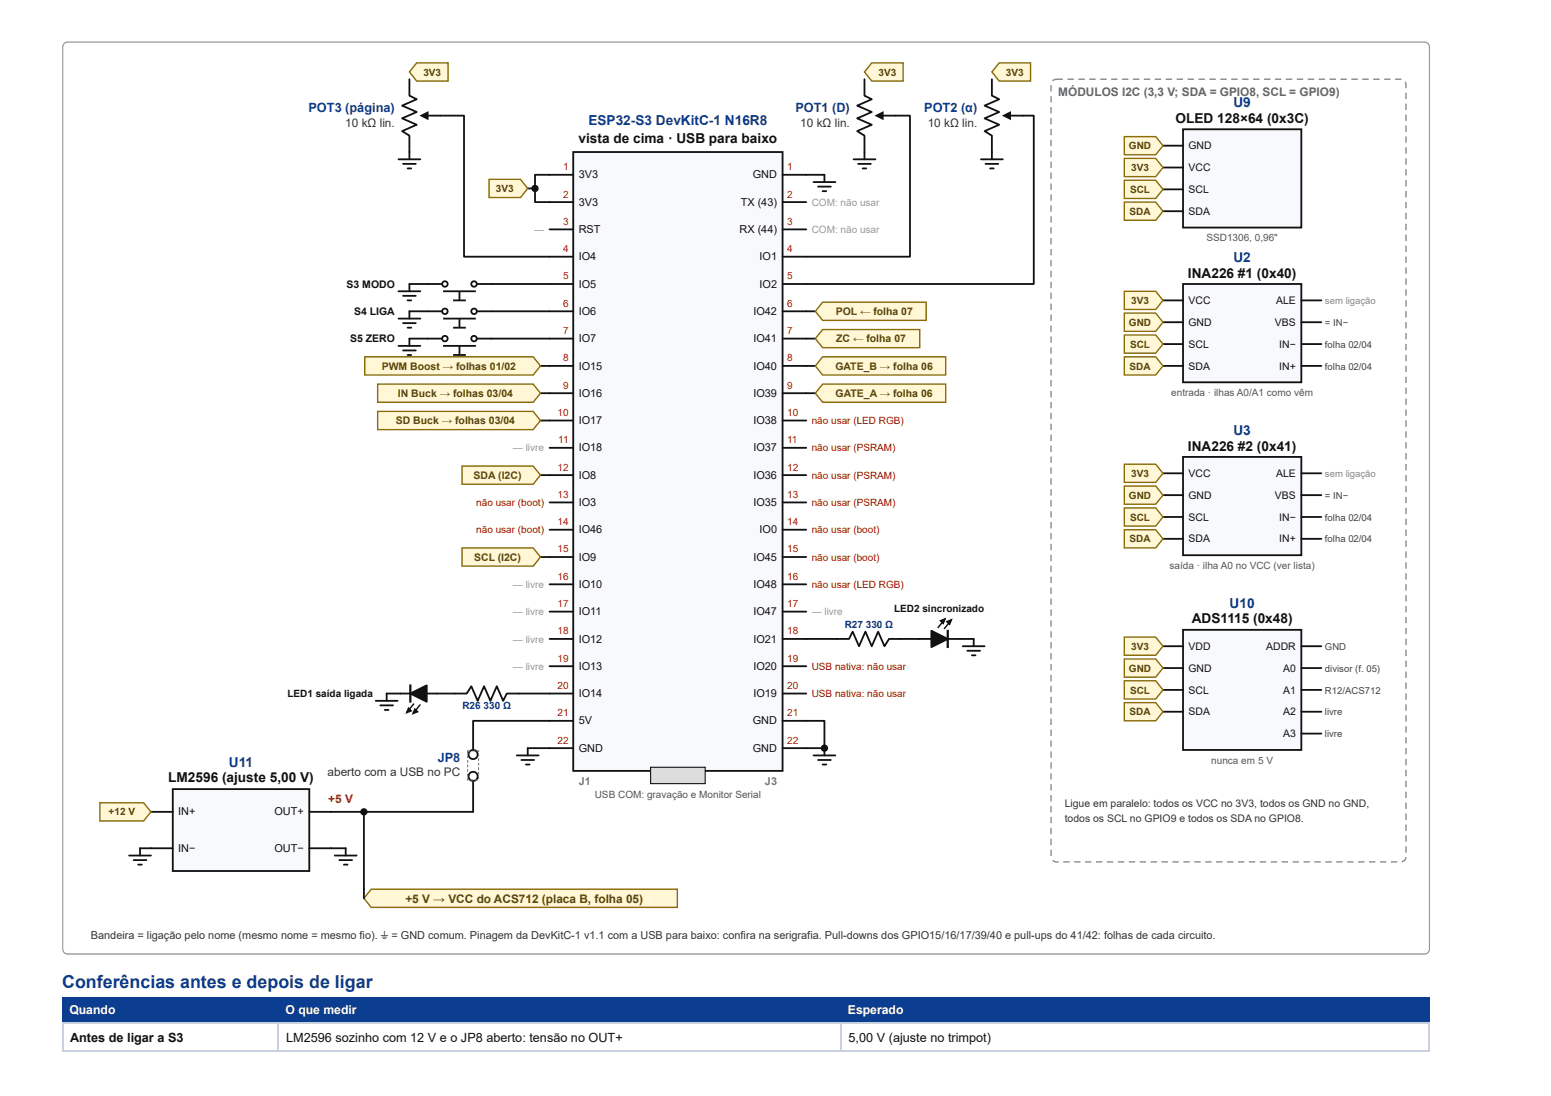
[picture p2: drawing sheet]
<svg xmlns="http://www.w3.org/2000/svg" width="297mm" height="210mm" viewBox="0 0 297 210" stroke-linecap="round" stroke-linejoin="round" font-family="sans-serif">
<path d="M12.3 8.3l.7-.2h259.8a.95 .95 0 0 1 .9 .9v172.7a.95 .95 0 0 1-.9 1h-259.8a.95 .95 0 0 1-1-1v-172.7z" fill="none" stroke="#999" stroke-width=".26"/>
<g fill="#0b3d91">
<path d="M11.9 191h41.5v5.1h-41.5z"/>
<path d="M53.4 191h107.7v5.1h-107.7z"/>
<path d="M161.1 191h112.7v5.1h-112.7z"/>
</g>
<path d="M11.9 195.9h261.9M12 195.8v5.5M53.3 195.8v5.5M161 195.8v5.5M273.7 195.8v5.5M11.9 201.2h261.9" fill="none" stroke="#c9d1de" stroke-width=".26"/>
<path d="M12.2 8.2h261.4v174.3h-261.4z" fill="#fff"/>
<path d="M109.8 29.1h40.1v118.5h-40.1z" fill="#f7f9fc"/>
<g fill="none" stroke="#111" stroke-width=".35">
<path d="M105.2 33.5h4.6M105.2 38.7h4.6M109.8 29.1h40.1v118.5h-40.1zM149.9 33.5h4.5M149.9 38.7h4.5M105.2 43.9h4.6M105.2 49.2h4.6M105.2 54.4h4.6M105.2 59.6h4.6M149.9 43.9h4.5M149.9 49.2h4.5M149.9 54.4h4.5"/>
<path d="M149.9 59.6h4.5M105.2 64.8h4.6M105.2 70.1h4.6M105.2 75.3h4.6M149.9 64.8h4.5M149.9 70.1h4.5M149.9 75.3h4.5M105.2 80.5h4.6M105.2 85.8h4.6M105.2 91h4.6M105.2 96.2h4.6M149.9 80.5h4.5"/>
<path d="M149.9 85.8h4.5M149.9 91h4.5M149.9 96.2h4.5M105.2 101.4h4.6M105.2 106.7h4.6M105.2 111.9h4.6M105.2 117.1h4.6M149.9 101.4h4.5M149.9 106.7h4.5M149.9 111.9h4.5M149.9 117.1h4.5M105.2 122.4h4.6"/>
<path d="M105.2 127.6h4.6M105.2 132.8h4.6M105.2 138h4.6M149.9 122.4h4.5M149.9 127.6h4.5M149.9 132.8h4.5M149.9 138h4.5M105.2 143.3h4.6M149.9 143.3h4.5"/>
</g>
<path d="M124.6 146.9h10.4v3.2h-10.4z" fill="#ddd"/>
<path d="M124.6 146.9h10.4v3.2h-10.4z" fill="none" stroke="#111" stroke-width=".21"/>
<path d="M105.2 33.5h-2.7v5.2h2.7" fill="none" stroke="#111" stroke-width=".35"/>
<circle cx="102.5" cy="36.1" r=".7" fill="#111"/>
<path d="M101.1 36.1h1.4" fill="none" stroke="#111" stroke-width=".35"/>
<path d="M93.7 34.3h6l1.4 1.8-1.4 1.7h-6z" fill="#fff7d6"/>
<path d="M93.7 34.3h6l1.4 1.8-1.4 1.7h-6z" fill="none" stroke="#8a6d00" stroke-width=".26"/>
<path d="M78.4 15.2v3.1l1.4 .7-2.8 1.2 2.8 1.2-2.8 1.3 2.8 1.2-2.8 1.2 1.4 .9v3.1M81 22.1h3.3" fill="none" stroke="#111" stroke-width=".35"/>
<path d="M80.3 22.1l1.8-.8v1.7z" fill="#111"/>
<path d="M79.8 12h6v3.5h-6l-1.4-1.7z" fill="#fff7d6"/>
<path d="M79.8 12h6v3.5h-6l-1.4-1.7z" fill="none" stroke="#8a6d00" stroke-width=".26"/>
<path d="M76.3 30.5h4.2M77.2 31.4h2.4M78.1 32.3h.7M78.4 29.1v1.4M84.3 22.1h4.6v27.1h16.3M81.9 54.4h3M91.1 54.4h14.1" fill="none" stroke="#111" stroke-width=".35"/>
<circle cx="90.8" cy="54.4" r=".52" fill="#fff"/>
<circle cx="90.8" cy="54.4" r=".52" fill="none" stroke="#111" stroke-width=".35"/>
<circle cx="85.2" cy="54.4" r=".52" fill="#fff"/>
<g fill="none" stroke="#111" stroke-width=".35">
<path d="M76.3 55.8h4.2M77.2 56.7h2.4M78.1 57.5h.7M81.9 54.4h-3.5v1.4M81.9 59.6h3M84.9 55.8h6.2M86.8 57.5h2.4M88 55.8v1.7M91.1 59.6h14.1"/>
<circle cx="85.2" cy="54.4" r=".52"/>
</g>
<circle cx="90.8" cy="59.6" r=".52" fill="#fff"/>
<circle cx="90.8" cy="59.6" r=".52" fill="none" stroke="#111" stroke-width=".35"/>
<circle cx="85.2" cy="59.6" r=".52" fill="#fff"/>
<g fill="none" stroke="#111" stroke-width=".35">
<path d="M81.9 59.6h-3.5v1.4M76.3 61h4.2M77.2 61.9h2.4M78.1 62.8h.7M81.9 64.8h3M84.9 61h6.2M86.8 62.8h2.4M88 61v1.8M91.1 64.8h14.1"/>
<circle cx="85.2" cy="59.6" r=".52"/>
</g>
<circle cx="90.8" cy="64.8" r=".52" fill="#fff"/>
<circle cx="90.8" cy="64.8" r=".52" fill="none" stroke="#111" stroke-width=".35"/>
<circle cx="85.2" cy="64.8" r=".52" fill="#fff"/>
<g fill="none" stroke="#111" stroke-width=".35">
<path d="M76.3 66.2h4.2M77.2 67.1h2.4M78.1 68h.7M81.9 64.8h-3.5v1.4M84.9 66.2h6.2M86.8 68h2.4M88 66.2v1.8M103.5 70.1h1.7"/>
<circle cx="85.2" cy="64.8" r=".52"/>
</g>
<path d="M69.8 68.3h32.3l1.4 1.8-1.4 1.7h-32.3z" fill="#fff7d6"/>
<path d="M69.8 68.3h32.3l1.4 1.8-1.4 1.7h-32.3z" fill="none" stroke="#8a6d00" stroke-width=".26"/>
<path d="M103.5 75.3h1.7" fill="none" stroke="#111" stroke-width=".35"/>
<path d="M72.3 73.6h29.8l1.4 1.7-1.4 1.7h-29.8z" fill="#fff7d6"/>
<path d="M72.3 73.6h29.8l1.4 1.7-1.4 1.7h-29.8z" fill="none" stroke="#8a6d00" stroke-width=".26"/>
<path d="M103.5 80.5h1.7" fill="none" stroke="#111" stroke-width=".35"/>
<path d="M72.3 78.8h29.8l1.4 1.7-1.4 1.8h-29.8z" fill="#fff7d6"/>
<path d="M72.3 78.8h29.8l1.4 1.7-1.4 1.8h-29.8z" fill="none" stroke="#8a6d00" stroke-width=".26"/>
<path d="M76.7 132.8h1.9M81.7 132.8h7.7l.9-1.4 1.2 2.8 1.2-2.8 1.2 2.8 1.2-2.8 1.3 2.8 .7-1.4h8.1" fill="none" stroke="#111" stroke-width=".35"/>
<path d="M78.6 132.8l3.1-1.6v3.2z" fill="#111"/>
<path d="M78.6 132.8l3.1-1.6v3.2z" fill="none" stroke="#111" stroke-width=".35"/>
<path d="M78.6 131.1v3.5" fill="none" stroke="#111" stroke-width=".44"/>
<path d="M80.5 134.9l-1.4 1.8" fill="none" stroke="#111" stroke-width=".28"/>
<path d="M79.4 135.8l.6 .5-.9 .4z" fill="#111"/>
<path d="M79.3 134.7l-1.4 1.8M79.4 135.8l.6 .5-.9 .4z" fill="none" stroke="#111" stroke-width=".28"/>
<path d="M78.2 135.6l.6 .5-.9 .4z" fill="#111"/>
<path d="M78.2 135.6l.6 .5-.9 .4z" fill="none" stroke="#111" stroke-width=".28"/>
<path d="M103.5 91h1.7M72 134.2h4.1M72.8 135.1h2.5M73.7 136h.7M76.7 132.8h-2.7v1.4" fill="none" stroke="#111" stroke-width=".35"/>
<path d="M88.5 89.2h13.6l1.4 1.8-1.4 1.7h-13.6z" fill="#fff7d6"/>
<path d="M88.5 89.2h13.6l1.4 1.8-1.4 1.7h-13.6z" fill="none" stroke="#8a6d00" stroke-width=".26"/>
<path d="M103.5 106.7h1.7" fill="none" stroke="#111" stroke-width=".35"/>
<path d="M88.5 104.9h13.6l1.4 1.8-1.4 1.7h-13.6z" fill="#fff7d6"/>
<path d="M88.5 104.9h13.6l1.4 1.8-1.4 1.7h-13.6z" fill="none" stroke="#8a6d00" stroke-width=".26"/>
<path d="M99 144.7h4.2M99.8 145.5h2.5M100.7 146.4h.7M105.2 143.3h-4.1v1.4" fill="none" stroke="#111" stroke-width=".35"/>
<path d="M33.1 151.1h26.1v15.7h-26.1z" fill="#f7f9fc"/>
<path d="M28.9 155.5h4.2M33.1 151.1h26.1v15.7h-26.1zM59.2 155.5h4.2M28.9 162.4h4.2M59.2 162.4h4.2" fill="none" stroke="#111" stroke-width=".35"/>
<path d="M19.1 153.7h8.4l1.4 1.8-1.4 1.7h-8.4z" fill="#fff7d6"/>
<path d="M19.1 153.7h8.4l1.4 1.8-1.4 1.7h-8.4z" fill="none" stroke="#8a6d00" stroke-width=".26"/>
<path d="M63.4 155.5h27.2M24.7 163.8h4.2M25.6 164.7h2.4M26.5 165.6h.7M28.9 162.4h-2.1v1.4M63.4 162.4h2.8v1.4M64.1 163.8h4.2M65 164.7h2.4M65.9 165.6h.7" fill="none" stroke="#111" stroke-width=".35"/>
<circle cx="69.7" cy="155.5" r=".7" fill="#111"/>
<path d="M69.7 155.5v14.8" fill="none" stroke="#111" stroke-width=".35"/>
<path d="M71.1 170.3h58.6v3.5h-58.6l-1.4-1.8z" fill="#fff7d6"/>
<path d="M71.1 170.3h58.6v3.5h-58.6l-1.4-1.8z" fill="none" stroke="#8a6d00" stroke-width=".26"/>
<path d="M90.6 149.7v5.8M69.7 170.3v1.7" fill="none" stroke="#111" stroke-width=".35"/>
<circle cx="90.6" cy="148.7" r=".87" fill="#fff"/>
<circle cx="90.6" cy="148.7" r=".87" fill="none" stroke="#111" stroke-width=".35"/>
<circle cx="90.6" cy="144.5" r=".87" fill="#fff"/>
<circle cx="90.6" cy="144.5" r=".87" fill="none" stroke="#111" stroke-width=".35"/>
<path d="M90.4 143.7h.6v.2h-.6zM91.3 143.7h.5v.3h-.3l.1-.2v.1h-.3zM91.5 144.3h.3v.5h-.3zM91.5 145.2h.3v.5h-.3zM91.5 146.1h.3v.5h-.3zM91.5 146.9h.3v.6h-.3zM91.5 147.8h.3v.5h-.3zM91.5 148.7h.3v.5h-.3zM91 149.3h.5v.2h-.5zM90.1 149.3h.5v.2h-.5zM89.5 149h.2v.4h-.1l.1-.1v.2h-.2zM89.5 148.2h.2v.5h-.2zM89.5 147.3h.2v.5h-.2zM89.5 146.4h.2v.5h-.2zM89.5 145.5h.2v.6h-.2zM89.5 144.7h.2v.5h-.2zM89.5 143.7h.6v.2h-.5v-.1h.1v.5h-.2z" fill="#777"/>
<path d="M165.5 15.2v3.1l1.4 .7-2.7 1.2 2.7 1.2-2.7 1.3 2.7 1.2-2.7 1.2 1.3 .9v3.1M154.4 33.5h3.5v1.4M155.8 34.9h4.2M156.7 35.7h2.4M157.5 36.6h.7M168.2 22.1h3.3M105.2 138h-14.6v5.6" fill="none" stroke="#111" stroke-width=".35"/>
<path d="M167.5 22.1l1.7-.8v1.7z" fill="#111"/>
<path d="M166.9 12h6.1v3.5h-6.1l-1.4-1.7z" fill="#fff7d6"/>
<path d="M166.9 12h6.1v3.5h-6.1l-1.4-1.7z" fill="none" stroke="#8a6d00" stroke-width=".26"/>
<path d="M189.9 15.2v3.1l1.4 .7-2.7 1.2 2.7 1.2-2.7 1.3 2.7 1.2-2.7 1.2 1.3 .9v3.1M163.5 30.5h4.1M164.3 31.4h2.5M165.2 32.3h.7M165.5 29.1v1.4M171.5 22.1h2.8v27.1h-19.9M192.6 22.1h3.3" fill="none" stroke="#111" stroke-width=".35"/>
<path d="M191.9 22.1l1.7-.8v1.7z" fill="#111"/>
<path d="M191.3 12h6.1v3.5h-6.1l-1.4-1.7z" fill="#fff7d6"/>
<path d="M191.3 12h6.1v3.5h-6.1l-1.4-1.7z" fill="none" stroke="#8a6d00" stroke-width=".26"/>
<path d="M187.9 30.5h4.1M188.7 31.4h2.5M189.6 32.3h.7M189.9 29.1v1.4M195.9 22.1h2.1v32.3h-43.6M154.4 59.6h1.7" fill="none" stroke="#111" stroke-width=".35"/>
<path d="M157.5 57.9h19.9v3.5h-19.9l-1.4-1.8z" fill="#fff7d6"/>
<path d="M157.5 57.9h19.9v3.5h-19.9l-1.4-1.8z" fill="none" stroke="#8a6d00" stroke-width=".26"/>
<path d="M154.4 64.8h1.7" fill="none" stroke="#111" stroke-width=".35"/>
<path d="M157.5 63.1h18.6v3.5h-18.6l-1.4-1.8z" fill="#fff7d6"/>
<path d="M157.5 63.1h18.6v3.5h-18.6l-1.4-1.8z" fill="none" stroke="#8a6d00" stroke-width=".26"/>
<path d="M154.4 70.1h1.7" fill="none" stroke="#111" stroke-width=".35"/>
<path d="M157.5 68.3h23.6v3.5h-23.6l-1.4-1.7z" fill="#fff7d6"/>
<path d="M157.5 68.3h23.6v3.5h-23.6l-1.4-1.7z" fill="none" stroke="#8a6d00" stroke-width=".26"/>
<path d="M154.4 75.3h1.7" fill="none" stroke="#111" stroke-width=".35"/>
<path d="M157.5 73.6h23.6v3.4h-23.6l-1.4-1.7z" fill="#fff7d6"/>
<path d="M157.5 73.6h23.6v3.4h-23.6l-1.4-1.7z" fill="none" stroke="#8a6d00" stroke-width=".26"/>
<path d="M154.4 122.4h8.2l.7-1.4 1.2 2.8 1.2-2.8 1.2 2.8 1.3-2.8 1.2 2.8 .9-1.4h8.1M181.5 122.4h2.3" fill="none" stroke="#111" stroke-width=".35"/>
<path d="M178.4 120.8l3.1 1.6-3.1 1.5z" fill="#111"/>
<path d="M178.4 120.8l3.1 1.6-3.1 1.5z" fill="none" stroke="#111" stroke-width=".35"/>
<path d="M181.5 120.6v3.5" fill="none" stroke="#111" stroke-width=".44"/>
<path d="M181 118.5l-1.4 1.8" fill="none" stroke="#111" stroke-width=".28"/>
<path d="M180.1 118.9l.9-.4-.4 .9z" fill="#111"/>
<path d="M180.1 118.9l.9-.4-.4 .9zM182.2 118.7l-1.4 1.7" fill="none" stroke="#111" stroke-width=".28"/>
<path d="M181.3 119l.9-.3-.4 .9z" fill="#111"/>
<path d="M181.3 119l.9-.3-.4 .9z" fill="none" stroke="#111" stroke-width=".28"/>
<path d="M154.4 138h3.5v5.3h-3.5M183.8 122.4h2.7v1.4M184.4 123.8h4.2M185.2 124.6h2.5M186.1 125.5h.7" fill="none" stroke="#111" stroke-width=".35"/>
<circle cx="157.9" cy="143.3" r=".7" fill="#111"/>
<path d="M155.8 144.7h4.2M156.7 145.5h2.4M157.5 146.4h.7M157.9 143.3v1.4" fill="none" stroke="#111" stroke-width=".35"/>
<path d="M204.4 15h1.2v.3h-1.2zM206.5 15h1.2v.3h-1.2zM208.6 15h1.2v.3h-1.2zM210.7 15h1.2v.3h-1.2zM212.8 15h1.2v.3h-1.2zM214.9 15h1.2v.3h-1.2zM217 15h1.2v.3h-1.2zM219.1 15h1.2v.3h-1.2zM221.1 15h1.3v.3h-1.3zM223.2 15h1.3v.3h-1.3zM225.3 15h1.2v.3h-1.2zM227.4 15h1.2v.3h-1.2zM229.5 15h1.2v.3h-1.2zM231.6 15h1.2v.3h-1.2zM233.7 15h1.2v.3h-1.2zM235.8 15h1.2v.3h-1.2zM237.9 15h1.2v.3h-1.2zM240 15h1.2v.3h-1.2zM242.1 15h1.2v.3h-1.2zM244.1 15h1.3v.3h-1.3zM246.2 15h1.3v.3h-1.3zM248.3 15h1.3v.3h-1.3zM250.4 15h1.2v.3h-1.2zM252.5 15h1.2v.3h-1.2zM254.6 15h1.2v.3h-1.2zM256.7 15h1.2v.3h-1.2zM258.8 15h1.2v.3h-1.2zM260.9 15h1.2v.3h-1.2zM263 15h1.2v.3h-1.2zM265.1 15h1.2v.3h-1.2zM267.2 15l1.2 .1-.1 .2h-1.1zM269 15.8l.2-.2 .1 .2 .1 1.1h-.3zM269.1 17.8h.3v1.2h-.3zM269.1 19.8h.3v1.3h-.3zM269.1 21.9h.3v1.3h-.3zM269.1 24h.3v1.2h-.3zM269.1 26.1h.3v1.2h-.3zM269.1 28.2h.3v1.2h-.3zM269.1 30.3h.3v1.2h-.3zM269.1 32.4h.3v1.2h-.3zM269.1 34.5h.3v1.2h-.3zM269.1 36.6h.3v1.2h-.3zM269.1 38.7h.3v1.2h-.3zM269.1 40.8h.3v1.2h-.3zM269.1 42.9h.3v1.2h-.3zM269.1 44.9h.3v1.3h-.3zM269.1 47h.3v1.3h-.3zM269.1 49.1h.3v1.2h-.3zM269.1 51.2h.3v1.2h-.3zM269.1 53.3h.3v1.2h-.3zM269.1 55.4h.3v1.2h-.3zM269.1 57.5h.3v1.2h-.3zM269.1 59.6h.3v1.2h-.3zM269.1 61.7h.3v1.2h-.3zM269.1 63.8h.3v1.2h-.3zM269.1 65.9h.3v1.2h-.3zM269.1 68h.3v1.2h-.3zM269.1 70h.3v1.3h-.3zM269.1 72.1h.3v1.3h-.3zM269.1 74.2h.3v1.2h-.3zM269.1 76.3h.3v1.2h-.3zM269.1 78.4h.3v1.2h-.3zM269.1 80.5h.3v1.2h-.3zM269.1 82.6h.3v1.2h-.3zM269.1 84.7h.3v1.2h-.3zM269.1 86.8h.3v1.2h-.3zM269.1 88.9h.3v1.2h-.3zM269.1 91h.3v1.2h-.3zM269.1 93h.3v1.3h-.3zM269.1 95.1h.3v1.3h-.3zM269.1 97.2h.3v1.3h-.3zM269.1 99.3h.3v1.2h-.3zM269.1 101.4h.3v1.2h-.3zM269.1 103.5h.3v1.2h-.3zM269.1 105.6h.3v1.2h-.3zM269.1 107.7h.3v1.2h-.3zM269.1 109.8h.3v1.2h-.3zM269.1 111.9h.3v1.2h-.3zM269.1 114h.3v1.2h-.3zM269.1 116.1h.3v1.2h-.3zM269.1 118.1h.3v1.3h-.3zM269.1 120.2h.3v1.3h-.3zM269.1 122.3h.3v1.2h-.3zM269.1 124.4h.3v1.2h-.3zM269.1 126.5h.3v1.2h-.3zM269.1 128.6h.3v1.2h-.3zM269.1 130.7h.3v1.2h-.3zM269.1 132.8h.3v1.2h-.3zM269.1 134.9h.3v1.2h-.3zM269.1 137h.3v1.2h-.3zM269.1 139.1h.3v1.2h-.3zM269.1 141.2h.3v1.2h-.3zM269.1 143.2h.3v1.3h-.3zM269.1 145.3h.3v1.3h-.3zM269.1 147.4h.3v1.2h-.3zM269.1 149.5h.3v1.2h-.3zM269.1 151.6h.3v1.2h-.3zM269.1 153.7h.3v1.2h-.3zM269.1 155.8h.3v1.2h-.3zM269.1 157.9h.3v1.2h-.3zM269.1 160h.3v1.2h-.3zM269.1 162.1h.3v1.2h-.3zM269.1 164.1l.3 .1a1.08 1.08 0 0 1-.9 1l-.1-.3a.84 .84 0 0 0 .7-.8zM266.3 164.9h1.3v.3h-1.3zM264.3 164.9h1.2v.3h-1.2zM262.2 164.9h1.2v.3h-1.2zM260.1 164.9h1.2v.3h-1.2zM258 164.9h1.2v.3h-1.2zM255.9 164.9h1.2v.3h-1.2zM253.8 164.9h1.2v.3h-1.2zM251.7 164.9h1.2v.3h-1.2zM249.6 164.9h1.2v.3h-1.2zM247.5 164.9h1.2v.3h-1.2zM245.4 164.9h1.3v.3h-1.3zM243.3 164.9h1.3v.3h-1.3zM241.2 164.9h1.3v.3h-1.3zM239.2 164.9h1.2v.3h-1.2zM237.1 164.9h1.2v.3h-1.2zM235 164.9h1.2v.3h-1.2zM232.9 164.9h1.2v.3h-1.2zM230.8 164.9h1.2v.3h-1.2zM228.7 164.9h1.2v.3h-1.2zM226.6 164.9h1.2v.3h-1.2zM224.5 164.9h1.2v.3h-1.2zM222.4 164.9h1.2v.3h-1.2zM220.3 164.9h1.3v.3h-1.3zM218.2 164.9h1.3v.3h-1.3zM216.2 164.9h1.2v.3h-1.2zM214.1 164.9h1.2v.3h-1.2zM212 164.9h1.2v.3h-1.2zM209.9 164.9h1.2v.3h-1.2zM207.8 164.9h1.2v.3h-1.2zM205.7 164.9h1.2v.3h-1.2zM203.6 164.9h1.2v.3h-1.2zM201.5 164.8l.2-.1 .4 .2h.6v.3a1.4 1.4 0 0 1-1.2-.4zM201.1 162.7h.3v1.2h-.3zM201.1 160.6h.3v1.2h-.3zM201.1 158.5h.3v1.3h-.3zM201.1 156.4h.3v1.3h-.3zM201.1 154.4h.3v1.2h-.3zM201.1 152.3h.3v1.2h-.3zM201.1 150.2h.3v1.2h-.3zM201.1 148.1h.3v1.2h-.3zM201.1 146h.3v1.2h-.3zM201.1 143.9h.3v1.2h-.3zM201.1 141.8h.3v1.2h-.3zM201.1 139.7h.3v1.2h-.3zM201.1 137.6h.3v1.2h-.3zM201.1 135.5h.3v1.2h-.3zM201.1 133.4h.3v1.3h-.3zM201.1 131.3h.3v1.3h-.3zM201.1 129.3h.3v1.2h-.3zM201.1 127.2h.3v1.2h-.3zM201.1 125.1h.3v1.2h-.3zM201.1 123h.3v1.2h-.3zM201.1 120.9h.3v1.2h-.3zM201.1 118.8h.3v1.2h-.3zM201.1 116.7h.3v1.2h-.3zM201.1 114.6h.3v1.2h-.3zM201.1 112.5h.3v1.2h-.3zM201.1 110.4h.3v1.3h-.3zM201.1 108.3h.3v1.3h-.3zM201.1 106.2h.3v1.3h-.3zM201.1 104.2h.3v1.2h-.3zM201.1 102.1h.3v1.2h-.3zM201.1 100h.3v1.2h-.3zM201.1 97.9h.3v1.2h-.3zM201.1 95.8h.3v1.2h-.3zM201.1 93.7h.3v1.2h-.3zM201.1 91.6h.3v1.2h-.3zM201.1 89.5h.3v1.2h-.3zM201.1 87.4h.3v1.2h-.3zM201.1 85.3h.3v1.3h-.3zM201.1 83.2h.3v1.3h-.3zM201.1 81.2h.3v1.2h-.3zM201.1 79.1h.3v1.2h-.3zM201.1 77h.3v1.2h-.3zM201.1 74.9h.3v1.2h-.3zM201.1 72.8h.3v1.2h-.3zM201.1 70.7h.3v1.2h-.3zM201.1 68.6h.3v1.2h-.3zM201.1 66.5h.3v1.2h-.3zM201.1 64.4h.3v1.2h-.3zM201.1 62.3h.3v1.2h-.3zM201.1 60.2h.3v1.3h-.3zM201.1 58.1h.3v1.3h-.3zM201.1 56.1h.3v1.2h-.3zM201.1 54h.3v1.2h-.3zM201.1 51.9h.3v1.2h-.3zM201.1 49.8h.3v1.2h-.3zM201.1 47.7h.3v1.2h-.3zM201.1 45.6h.3v1.2h-.3zM201.1 43.5h.3v1.2h-.3zM201.1 41.4h.3v1.2h-.3zM201.1 39.3h.3v1.2h-.3zM201.1 37.2h.3v1.2h-.3zM201.1 35.1h.3v1.3h-.3zM201.1 33h.3v1.3h-.3zM201.1 31h.3v1.2h-.3zM201.1 28.9h.3v1.2h-.3zM201.1 26.8h.3v1.2h-.3zM201.1 24.7h.3v1.2h-.3zM201.1 22.6h.3v1.2h-.3zM201.1 20.5h.3v1.2h-.3zM201.1 18.4h.3v1.2h-.3zM201.1 16.3h.3v1.2h-.3zM201.5 15.4a2.11 2.11 0 0 1 2-.4v.3h-1.4l-.4 .3z" fill="#888"/>
<path d="M226.5 24.8h22.7v18.8h-22.7z" fill="#f7f9fc"/>
<path d="M222.7 27.9h3.8M222.7 32.1h3.8M222.7 36.3h3.8M226.5 24.8h22.7v18.8h-22.7zM222.7 40.4h3.8" fill="none" stroke="#111" stroke-width=".35"/>
<path d="M215.3 26.2h6l1.4 1.7-1.4 1.7h-6z" fill="#fff7d6"/>
<path d="M215.3 26.2h6l1.4 1.7-1.4 1.7h-6z" fill="none" stroke="#8a6d00" stroke-width=".26"/>
<path d="M215.3 30.3h6l1.4 1.8-1.4 1.7h-6z" fill="#fff7d6"/>
<path d="M215.3 30.3h6l1.4 1.8-1.4 1.7h-6z" fill="none" stroke="#8a6d00" stroke-width=".26"/>
<path d="M215.3 34.5h6l1.4 1.8-1.4 1.7h-6z" fill="#fff7d6"/>
<path d="M215.3 34.5h6l1.4 1.8-1.4 1.7h-6z" fill="none" stroke="#8a6d00" stroke-width=".26"/>
<path d="M215.3 38.7h6l1.4 1.7-1.4 1.8h-6z" fill="#fff7d6"/>
<path d="M215.3 38.7h6l1.4 1.7-1.4 1.8h-6z" fill="none" stroke="#8a6d00" stroke-width=".26"/>
<path d="M226.5 54.4h22.7v18.8h-22.7z" fill="#f7f9fc"/>
<path d="M222.7 57.5h3.8M226.5 54.4h22.7v18.8h-22.7zM249.2 57.5h3.8M222.7 61.7h3.8M222.7 65.9h3.8M222.7 70.1h3.8M249.2 61.7h3.8M249.2 65.9h3.8M249.2 70.1h3.8" fill="none" stroke="#111" stroke-width=".35"/>
<path d="M215.3 55.8h6l1.4 1.7-1.4 1.8h-6z" fill="#fff7d6"/>
<path d="M215.3 55.8h6l1.4 1.7-1.4 1.8h-6z" fill="none" stroke="#8a6d00" stroke-width=".26"/>
<path d="M215.3 60h6l1.4 1.7-1.4 1.8h-6z" fill="#fff7d6"/>
<path d="M215.3 60h6l1.4 1.7-1.4 1.8h-6z" fill="none" stroke="#8a6d00" stroke-width=".26"/>
<path d="M215.3 64.1h6l1.4 1.8-1.4 1.7h-6z" fill="#fff7d6"/>
<path d="M215.3 64.1h6l1.4 1.8-1.4 1.7h-6z" fill="none" stroke="#8a6d00" stroke-width=".26"/>
<path d="M215.3 68.3h6l1.4 1.8-1.4 1.7h-6z" fill="#fff7d6"/>
<path d="M215.3 68.3h6l1.4 1.8-1.4 1.7h-6z" fill="none" stroke="#8a6d00" stroke-width=".26"/>
<path d="M226.5 87.5h22.7v18.8h-22.7z" fill="#f7f9fc"/>
<path d="M222.7 90.6h3.8M222.7 94.8h3.8M222.7 99h3.8M226.5 87.5h22.7v18.8h-22.7zM249.2 90.6h3.8M249.2 94.8h3.8M249.2 99h3.8M222.7 103.2h3.8M249.2 103.2h3.8" fill="none" stroke="#111" stroke-width=".35"/>
<path d="M215.3 88.9h6l1.4 1.7-1.4 1.8h-6z" fill="#fff7d6"/>
<path d="M215.3 88.9h6l1.4 1.7-1.4 1.8h-6z" fill="none" stroke="#8a6d00" stroke-width=".26"/>
<path d="M215.3 93.1h6l1.4 1.7-1.4 1.8h-6z" fill="#fff7d6"/>
<path d="M215.3 93.1h6l1.4 1.7-1.4 1.8h-6z" fill="none" stroke="#8a6d00" stroke-width=".26"/>
<path d="M215.3 97.3h6l1.4 1.7-1.4 1.7h-6z" fill="#fff7d6"/>
<path d="M215.3 97.3h6l1.4 1.7-1.4 1.7h-6z" fill="none" stroke="#8a6d00" stroke-width=".26"/>
<path d="M215.3 101.4h6l1.4 1.8-1.4 1.7h-6z" fill="#fff7d6"/>
<path d="M215.3 101.4h6l1.4 1.8-1.4 1.7h-6z" fill="none" stroke="#8a6d00" stroke-width=".26"/>
<path d="M226.5 120.6h22.7v23h-22.7z" fill="#f7f9fc"/>
<path d="M222.7 123.8h3.8M222.7 127.9h3.8M222.7 132.1h3.8M222.7 136.3h3.8M226.5 120.6h22.7v23h-22.7zM249.2 123.8h3.8M249.2 127.9h3.8M249.2 132.1h3.8M249.2 136.3h3.8M249.2 140.5h3.8" fill="none" stroke="#111" stroke-width=".35"/>
<path d="M215.3 122h6l1.4 1.8-1.4 1.7h-6z" fill="#fff7d6"/>
<path d="M215.3 122h6l1.4 1.8-1.4 1.7h-6z" fill="none" stroke="#8a6d00" stroke-width=".26"/>
<path d="M215.3 126.2h6l1.4 1.7-1.4 1.8h-6z" fill="#fff7d6"/>
<path d="M215.3 126.2h6l1.4 1.7-1.4 1.8h-6z" fill="none" stroke="#8a6d00" stroke-width=".26"/>
<path d="M215.3 130.4h6l1.4 1.7-1.4 1.8h-6z" fill="#fff7d6"/>
<path d="M215.3 130.4h6l1.4 1.7-1.4 1.8h-6z" fill="none" stroke="#8a6d00" stroke-width=".26"/>
<path d="M215.3 134.6h6l1.4 1.7-1.4 1.7h-6z" fill="#fff7d6"/>
<path d="M215.3 134.6h6l1.4 1.7-1.4 1.7h-6z" fill="none" stroke="#8a6d00" stroke-width=".26"/>
<text font-size="3.4" fill="#0b3d91" x="11.9" y="189.2">Conferências antes e depois de ligar</text>
<g font-size="2.6" fill="#0b3d91">
<text x="112.7" y="23.9">ESP32-S3 DevKitC-1 N16R8</text>
<text x="236.2" y="20.6">U9</text>
<text x="236.2" y="50.2">U2</text>
<text x="236.2" y="83.3">U3</text>
<text x="235.5" y="116.4">U10</text>
<text x="43.8" y="146.9">U11</text>
</g>
<g font-size="2.6" fill="#111">
<text x="225.1" y="23.5">OLED 128×64 (0x3C)</text>
<text x="110.8" y="27.4">vista de cima · USB para baixo</text>
<text x="227.5" y="53.2">INA226 #1 (0x40)</text>
<text x="227.5" y="86.3">INA226 #2 (0x41)</text>
<text x="228.2" y="119.4">ADS1115 (0x48)</text>
<text x="32.2" y="149.7">LM2596 (ajuste 5,00 V)</text>
</g>
<g font-size="2.4" fill="#fff">
<text x="59.1" y="21.4">POT3 (página)</text>
<text x="152.3" y="21.4">POT1 (D)</text>
<text x="177" y="21.4">POT2 (α)</text>
<text x="83.8" y="145.9">JP8</text>
</g>
<g font-size="2.4" fill="#0b3d91">
<text x="59.1" y="21.4">POT3(página)</text>
<text x="177" y="21.4">POT2(α)</text>
</g>
<g font-size="2.4" fill="#111">
<text x="13.4" y="199.5">Antes de ligar a S3</text>
<text x="54.8" y="199.5">LM2596 sozinho com 12 V e o JP8 aberto: tensão no OUT+</text>
<text x="162.5" y="199.5">5,00 V (ajuste no trimpot)</text>
</g>
<text font-size="2.3" fill="#666" x="202.7" y="18.3">MÓDULOS I2C (3,3 V; SDA = GPIO8, SCL = GPIO9)</text>
<g font-size="2.3" fill="#fff">
<text x="66.1" y="24.3">10 kΩlin.</text>
<text x="153.3" y="24.3">10 kΩlin.</text>
<text x="177.7" y="24.3">10 kΩlin.</text>
<text x="62.7" y="148.7">aberto com a USB noPC</text>
<text x="13.3" y="194.2">Quando</text>
<text x="54.7" y="194.2">O que medir</text>
<text x="162.4" y="194.2">Esperado</text>
</g>
<g font-size="2.3" fill="#333">
<text x="66.1" y="24.3">10kΩ lin.</text>
<text x="153.3" y="24.3">10kΩ lin.</text>
<text x="177.7" y="24.3">10kΩ lin.</text>
<text x="62.7" y="148.7">abertocomaUSBno PC</text>
</g>
<text font-size="2.3" fill="#c00000" x="62.9" y="153.7">+5 V</text>
<text font-size="2.3" fill="#5a4500" x="77.6" y="172.8">+5 V → VCC do ACS712 (placa B, folha 05)</text>
<g font-size="2.1" fill="#111">
<text x="110.8" y="34.2">3V3</text>
<text x="144.2" y="34.2">GND</text>
<text x="110.8" y="39.4">3V3</text>
<text x="141.8" y="39.4">TX (43)</text>
<text x="110.8" y="44.6">RST</text>
<text x="141.6" y="44.6">RX (44)</text>
<text x="110.8" y="49.9">IO4</text>
<text x="145.4" y="49.9">IO1</text>
<text x="110.8" y="55.1">IO5</text>
<text x="145.4" y="55.1">IO2</text>
<text x="110.8" y="60.3">IO6</text>
<text x="110.8" y="65.5">IO7</text>
<text x="144.3" y="60.3">IO42</text>
<text x="144.3" y="65.5">IO41</text>
<text x="110.8" y="70.8">IO15</text>
<text x="144.3" y="70.8">IO40</text>
<text x="110.8" y="76">IO16</text>
<text x="144.3" y="76">IO39</text>
<text x="110.8" y="81.2">IO17</text>
<text x="144.3" y="81.2">IO38</text>
<text x="110.8" y="86.5">IO18</text>
<text x="144.3" y="86.5">IO37</text>
<text x="110.8" y="91.7">IO8</text>
<text x="144.3" y="91.7">IO36</text>
<text x="110.8" y="96.9">IO3</text>
<text x="144.3" y="96.9">IO35</text>
<text x="110.8" y="102.1">IO46</text>
<text x="110.8" y="107.4">IO9</text>
<text x="144.3" y="107.4">IO45</text>
<text x="145.4" y="102.1">IO0</text>
<text x="110.8" y="112.6">IO10</text>
<text x="144.3" y="112.6">IO48</text>
<text x="110.8" y="117.8">IO11</text>
<text x="144.3" y="117.8">IO47</text>
<text x="110.8" y="123.1">IO12</text>
<text x="144.3" y="123.1">IO21</text>
<text x="110.8" y="128.3">IO13</text>
<text x="144.3" y="128.3">IO20</text>
<text x="110.8" y="133.5">IO14</text>
<text x="144.3" y="133.5">IO19</text>
<text x="110.8" y="138.7">5V</text>
<text x="110.8" y="144">GND</text>
<text x="144.2" y="138.7">GND</text>
<text x="144.2" y="144">GND</text>
<text x="34.1" y="156.2">IN+</text>
<text x="52.5" y="156.2">OUT+</text>
<text x="34.1" y="163.1">IN−</text>
<text x="52.5" y="163.1">OUT−</text>
</g>
<g font-size="2.1" fill="#777">
<text x="110.8" y="150.4">J1</text>
<text x="146.5" y="150.4">J3</text>
</g>
<text font-size="2.1" fill="#333" x="17.4" y="179.9">Bandeira = ligação pelo nome (mesmo nome = mesmo fio). ⏚ = GND comum. Pinagem da DevKitC-1 v1.1 com a USB para baixo: confira na serigrafia. Pull-downs dos GPIO15/16/17/39/40 e pull-ups do 41/42: folhas de cada circuito.</text>
<g font-size="2" fill="#111">
<text x="227.6" y="28.6">GND</text>
<text x="227.6" y="32.8">VCC</text>
<text x="227.6" y="37">SCL</text>
<text x="227.6" y="41.1">SDA</text>
<text x="66.4" y="55.1">S3 MODO</text>
<text x="227.6" y="58.2">VCC</text>
<text x="244.4" y="58.2">ALE</text>
<text x="67" y="65.5">S5 ZERO</text>
<text x="67.8" y="60.3">S4 LIGA</text>
<text x="227.6" y="62.4">GND</text>
<text x="244.1" y="62.4">VBS</text>
<text x="227.6" y="66.6">SCL</text>
<text x="227.6" y="70.8">SDA</text>
<text x="245" y="66.6">IN−</text>
<text x="245" y="70.8">IN+</text>
<text x="227.6" y="91.3">VCC</text>
<text x="227.6" y="95.5">GND</text>
<text x="244.1" y="95.5">VBS</text>
<text x="244.4" y="91.3">ALE</text>
<text x="227.6" y="99.7">SCL</text>
<text x="245" y="99.7">IN−</text>
<text x="227.6" y="103.9">SDA</text>
<text x="245" y="103.9">IN+</text>
<text x="227.6" y="124.4">VDD</text>
<text x="242.5" y="124.4">ADDR</text>
<text x="227.6" y="128.6">GND</text>
<text x="245.7" y="128.6">A0</text>
<text x="227.6" y="132.8">SCL</text>
<text x="227.6" y="137">SDA</text>
<text x="245.7" y="132.8">A1</text>
<text x="245.7" y="137">A2</text>
<text x="245.7" y="141.2">A3</text>
</g>
<g font-size="2" fill="#5a4500">
<text x="160.1" y="60.3">POL ← folha 07</text>
<text x="160.1" y="65.6">ZC ← folha 07</text>
<text x="73.1" y="70.8">PWM Boost → folhas 01/02</text>
<text x="160" y="70.8">GATE_B → folha 06</text>
<text x="76.2" y="76">IN Buck → folhas 03/04</text>
<text x="160" y="76">GATE_A → folha 06</text>
<text x="75.8" y="81.2">SD Buck → folhas 03/04</text>
<text x="90.7" y="91.7">SDA (I2C)</text>
<text x="90.8" y="107.4">SCL (I2C)</text>
</g>
<g font-size="2" fill="#333">
<text x="203.9" y="154.6">Ligue em paralelo: todos os VCC no 3V3, todos os GND no GND,</text>
<text x="203.9" y="157.4">todos os SCL no GPIO9 e todos os SDA no GPIO8.</text>
</g>
<g font-size="1.9" fill="#5a4500">
<text x="81.1" y="14.5">3V3</text>
<text x="168.2" y="14.5">3V3</text>
<text x="192.6" y="14.5">3V3</text>
<text x="216.2" y="28.6">GND</text>
<text x="216.6" y="32.8">3V3</text>
<text x="95" y="36.8">3V3</text>
<text x="216.3" y="41.1">SDA</text>
<text x="216.4" y="37">SCL</text>
<text x="216.6" y="58.2">3V3</text>
<text x="216.2" y="62.4">GND</text>
<text x="216.3" y="70.8">SDA</text>
<text x="216.4" y="66.6">SCL</text>
<text x="216.2" y="95.5">GND</text>
<text x="216.6" y="91.3">3V3</text>
<text x="216.4" y="99.7">SCL</text>
<text x="216.3" y="103.9">SDA</text>
<text x="216.6" y="124.4">3V3</text>
<text x="216.2" y="128.6">GND</text>
<text x="216.3" y="137">SDA</text>
<text x="216.4" y="132.8">SCL</text>
<text x="20.8" y="156.2">+12 V</text>
</g>
<g font-size="1.9" fill="#b00">
<text x="107.8" y="32.6">1</text>
<text x="150.7" y="32.6">1</text>
<text x="107.8" y="37.8">2</text>
<text x="150.7" y="37.8">2</text>
<text x="107.8" y="43.1">3</text>
<text x="150.7" y="43.1">3</text>
<text x="107.8" y="48.3">4</text>
<text x="107.8" y="53.5">5</text>
<text x="150.7" y="48.3">4</text>
<text x="150.7" y="53.5">5</text>
<text x="107.8" y="58.7">6</text>
<text x="150.7" y="58.7">6</text>
<text x="107.8" y="64">7</text>
<text x="150.7" y="64">7</text>
<text x="107.8" y="69.2">8</text>
<text x="150.7" y="69.2">8</text>
<text x="107.8" y="74.4">9</text>
<text x="150.7" y="74.4">9</text>
<text x="106.8" y="79.7">10</text>
<text x="150.7" y="79.7">10</text>
<text x="106.9" y="84.9">11</text>
<text x="150.7" y="84.9">11</text>
<text x="106.8" y="90.1">12</text>
<text x="106.8" y="95.3">13</text>
<text x="150.7" y="90.1">12</text>
<text x="150.7" y="95.3">13</text>
<text x="106.8" y="100.6">14</text>
<text x="150.7" y="100.6">14</text>
<text x="106.8" y="105.8">15</text>
<text x="150.7" y="105.8">15</text>
<text x="106.8" y="111">16</text>
<text x="150.7" y="111">16</text>
<text x="106.8" y="116.3">17</text>
<text x="150.7" y="116.3">17</text>
<text x="106.8" y="121.5">18</text>
<text x="150.7" y="121.5">18</text>
<text x="106.8" y="126.7">19</text>
<text x="106.8" y="131.9">20</text>
<text x="150.7" y="126.7">19</text>
<text x="150.7" y="131.9">20</text>
<text x="106.8" y="137.2">21</text>
<text x="150.7" y="137.2">21</text>
<text x="106.8" y="142.4">22</text>
<text x="150.7" y="142.4">22</text>
</g>
<g font-size="1.9" fill="#999">
<text x="155.4" y="39.4">COM: não usar</text>
<text x="102.3" y="44.6">—</text>
<text x="155.4" y="44.6">COM: não usar</text>
<text x="98.2" y="86.5">— livre</text>
<text x="98.2" y="112.6">— livre</text>
<text x="98.2" y="117.8">— livre</text>
<text x="155.4" y="117.8">— livre</text>
<text x="98.2" y="123.1">— livre</text>
<text x="98.2" y="128.3">— livre</text>
</g>
<g font-size="1.9" fill="#555">
<text x="231" y="46.2">SSD1306, 0,96&quot;</text>
<text x="224.3" y="75.8">entrada · ilhas A0/A1 como vêm</text>
<text x="224" y="108.9">saída · ilha A0 no VCC (ver lista)</text>
<text x="232" y="146.2">nunca em 5 V</text>
<text x="113.9" y="152.9">USB COM: gravação e Monitor Serial</text>
</g>
<g font-size="1.9" fill="#a00000">
<text x="155.4" y="81.2">não usar (LED RGB)</text>
<text x="155.4" y="86.5">não usar (PSRAM)</text>
<text x="155.4" y="91.7">não usar (PSRAM)</text>
<text x="91.2" y="96.9">não usar (boot)</text>
<text x="155.4" y="96.9">não usar (PSRAM)</text>
<text x="91.2" y="102.1">não usar (boot)</text>
<text x="155.4" y="102.1">não usar (boot)</text>
<text x="155.4" y="107.4">não usar (boot)</text>
<text x="155.4" y="112.6">não usar (LED RGB)</text>
<text x="155.4" y="128.3">USB nativa: não usar</text>
<text x="155.4" y="133.5">USB nativa: não usar</text>
</g>
<g font-size="1.9" fill="#111">
<text x="171.2" y="117.1">LED2 sincronizado</text>
<text x="55" y="133.5">LED1 saída ligada</text>
</g>
<g font-size="1.9" fill="#0b3d91">
<text x="161.8" y="120.3">R27</text>
<text x="165.8" y="120.3">330 Ω</text>
<text x="88.6" y="135.8">R26</text>
<text x="92.6" y="135.8">330 Ω</text>
</g>
<g font-size="1.8" fill="#888">
<text x="253.7" y="58.2">sem ligação</text>
<text x="253.7" y="91.3">sem ligação</text>
</g>
<g font-size="1.8" fill="#444">
<text x="253.7" y="62.4">= IN−</text>
<text x="253.7" y="66.6">folha 02/04</text>
<text x="253.7" y="70.8">folha 02/04</text>
<text x="253.7" y="95.5">= IN−</text>
<text x="253.7" y="99.7">folha 02/04</text>
<text x="253.7" y="103.9">folha 02/04</text>
<text x="253.7" y="124.4">GND</text>
<text x="253.7" y="128.6">divisor (f. 05)</text>
<text x="253.7" y="132.8">R12/ACS712</text>
<text x="253.7" y="137">livre</text>
<text x="253.7" y="141.2">livre</text>
</g>
</svg>
